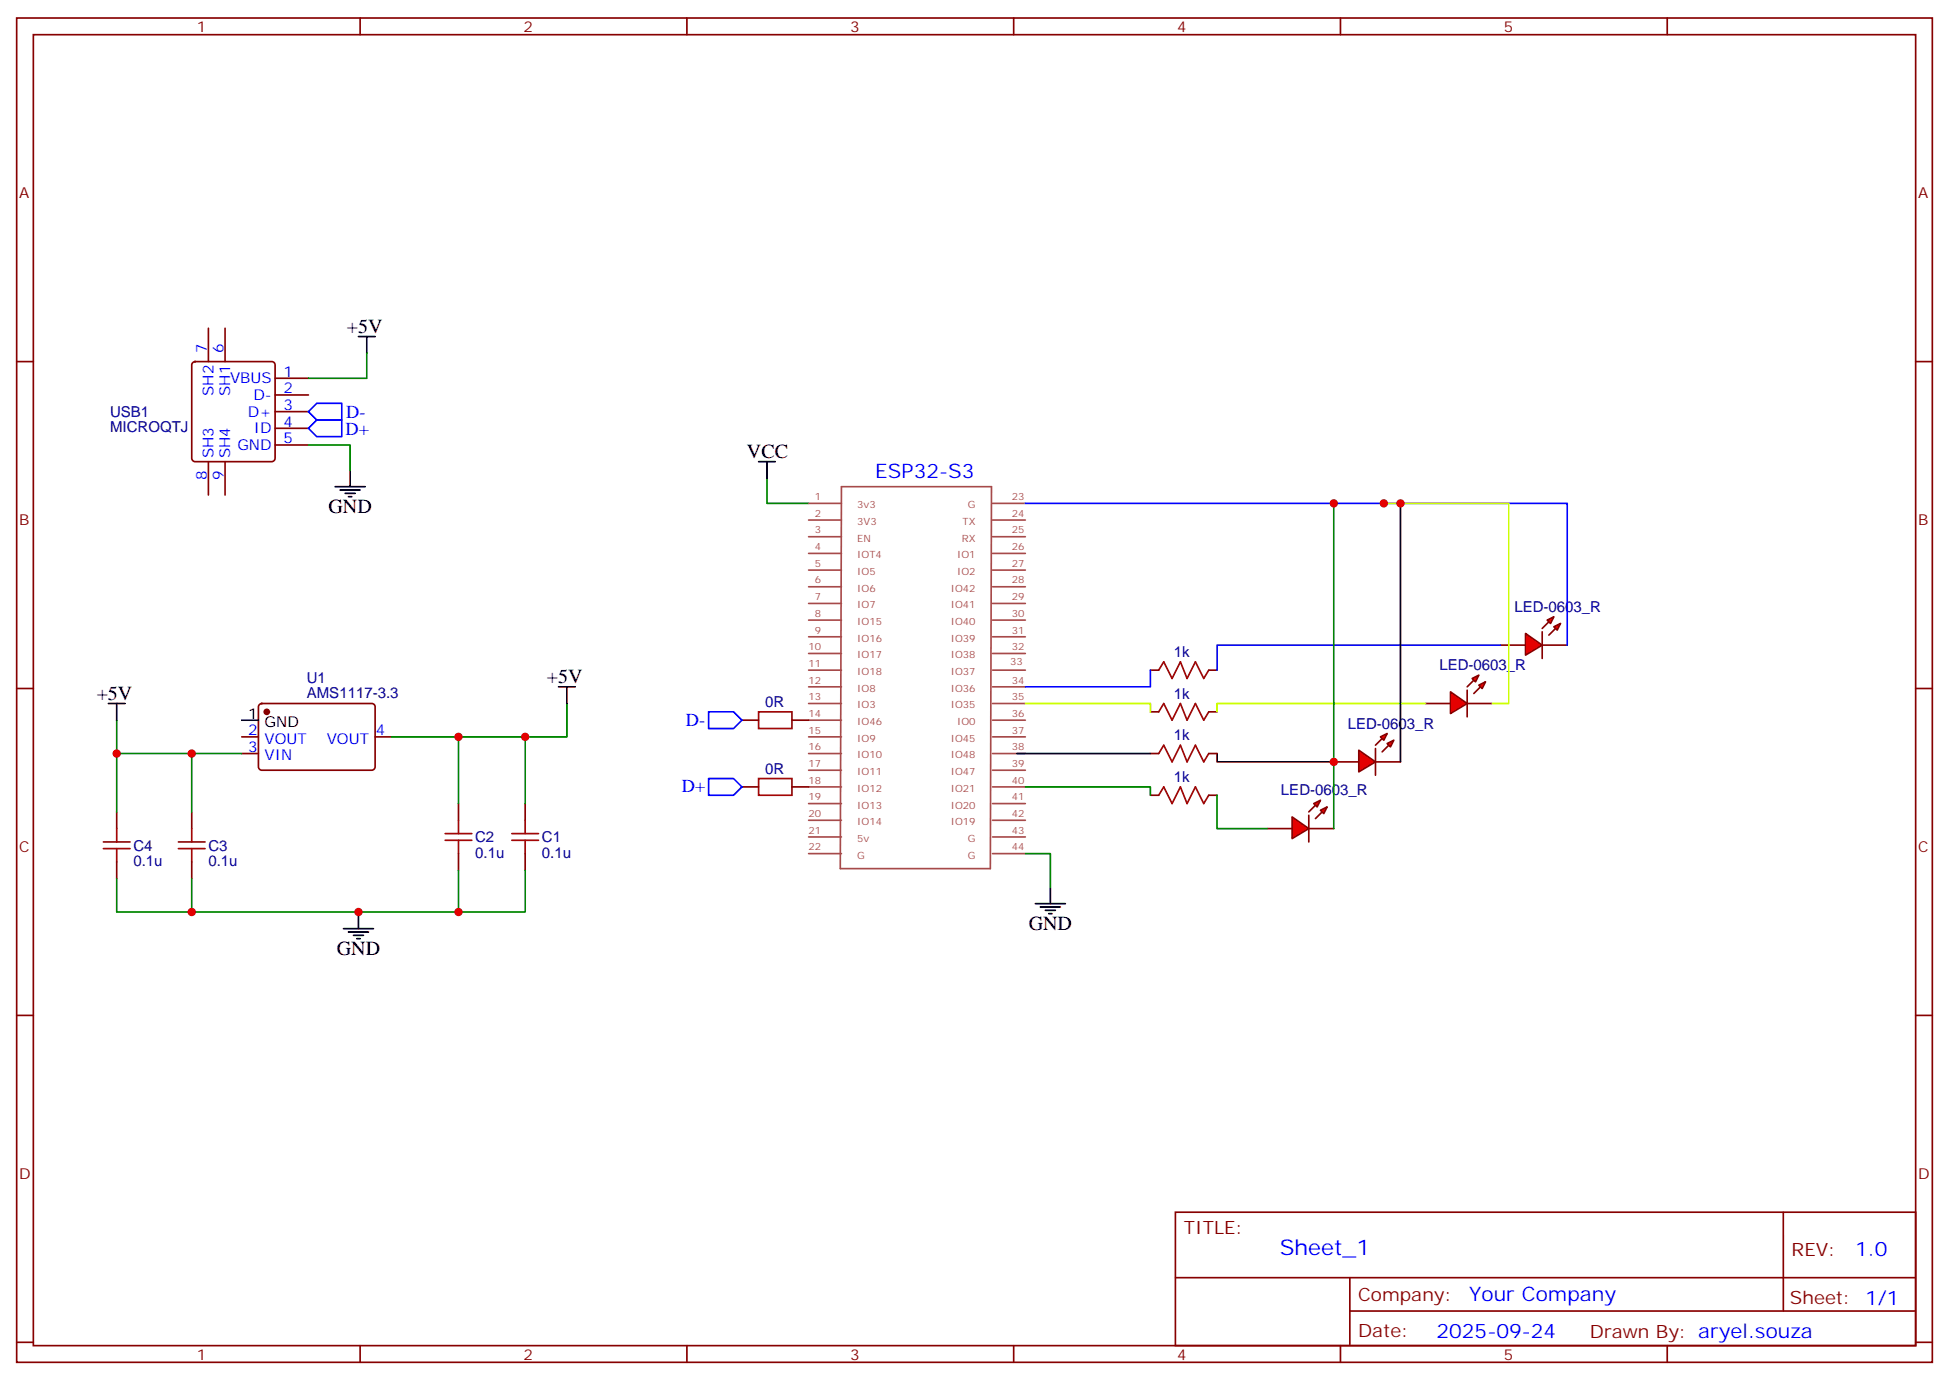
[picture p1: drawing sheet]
<svg xmlns="http://www.w3.org/2000/svg" width="412mm" height="292mm" viewBox="0 0 412 292" stroke-linecap="round" stroke-linejoin="round" font-family="sans-serif">
<g fill="none" stroke="#870000" stroke-width=".35">
<path d="M3.5 3.8h405.4v284.3h-405.4zM7.1 7.3h398.2v277.3h-398.2zM76.2 3.8v3.5M145.3 3.8v3.5M214.5 3.8v3.5M283.6 3.8v3.5M352.8 3.8v3.5M3.5 76.5h3.6M405.3 76.5h3.6M3.5 145.6h3.6M243.4 141.7h1.8M243.4 150.6h1.8"/>
<path d="M243.4 159.4h1.8M255.8 141.7h1.7M255.8 150.6h1.7M255.8 159.4h1.7M405.3 145.6h3.6M243.4 168.2h1.8M255.8 168.2h1.7M3.5 214.8h3.6M405.3 214.8h3.6M248.7 256.4h156.6v28.2h-156.6zM377.3 256.4v20.9M248.7 270.2h156.5"/>
<path d="M285.6 277.3h119.6M285.6 270.2v14.2M3.5 283.9h3.6M76.2 284.6v3.5M145.3 284.6v3.5M214.5 284.6v3.5M283.6 284.6v3.5M352.8 284.6v3.5M405.3 283.9h3.6"/>
</g>
<path d="M162.3 101.2v5.3h8.8M217 166.4h26.4v1.8" fill="none" stroke="#008700" stroke-width=".35"/>
<g fill="none" stroke="#a64a4a" stroke-width=".35">
<path d="M171.1 106.5h6.9M171.1 110h6.9M171.1 113.5h6.9M171.1 117.1h6.9M178 102.9h31.8l-.3 80.8h-31.7zM210 106.5h7M210 110h7M210 113.5h7M210 117.1h7M171.1 120.6h6.9M171.1 124.1h6.9M171.1 127.6h6.9"/>
<path d="M171.1 131.2h6.9M171.1 134.7h6.9M171.1 138.2h6.9M210 120.6h7M210 124.1h7M210 127.6h7M210 131.2h7M210 134.7h7M210 138.2h7M171.1 141.7h6.9M171.1 145.3h6.9M171.1 148.8h6.9"/>
<path d="M171.1 152.3h6.9M171.1 155.9h6.9M171.1 159.4h6.9M210 141.7h7M210 145.3h7M210 148.8h7M210 152.3h7M210 155.9h7M210 159.4h7M171.1 162.9h6.9M171.1 166.4h6.9M171.1 170h6.9"/>
<path d="M171.1 173.5h6.9M171.1 177h6.9M210 162.9h7M210 166.4h7M210 170h7M210 173.5h7M210 177h7M171.1 180.6h6.9M210 180.6h7"/>
</g>
<path d="M245.2 141.7l1-1.7 1.8 3.5 1.8-3.5 1.4 3.5 1.7-3.5 1.8 3.5 1.1-1.8M245.2 150.6l1-1.8 1.8 3.5 1.8-3.5 1.4 3.5 1.7-3.5 1.8 3.5 1.1-1.7M245.2 159.4l1-1.8 1.8 3.5 1.8-3.5 1.4 3.5 1.7-3.5 1.8 3.5 1.1-1.7M245.2 168.2l1-1.8 1.8 3.6 1.8-3.6 1.4 3.6 1.7-3.6 1.8 3.6 1.1-1.8" fill="none" stroke="#a10000" stroke-width=".35"/>
<path d="M215.2 159.4h28.2" fill="none" stroke="#000" stroke-width=".35"/>
<path d="M217 148.8h26.4v1.8" fill="none" stroke="#cf0" stroke-width=".35"/>
<path d="M243.4 141.7v3.6h-26.4" fill="none" stroke="#00f" stroke-width=".35"/>
<g fill="#f00" stroke="#870000" stroke-width=".35">
<path d="M273.4 172.8l3.5 2.5-3.5 2.1z"/>
<path d="M276.9 172.4v5.7z"/>
</g>
<g fill="#870000" stroke="#870000" stroke-width=".35">
<path d="M278.3 170.3l-1.4 1.4z"/>
<path d="M278.3 173.1l1.5-1.4z"/>
</g>
<g fill="#f00" stroke="#870000" stroke-width=".35">
<path d="M278 170l1.4-.7-.7 1.4z"/>
<path d="M279.4 171.4l1.4-.7-.7 1.4z"/>
</g>
<path d="M268.1 175.3h5.3M276.9 175.3h5.3" fill="none" stroke="#870000" stroke-width=".35"/>
<g fill="#f00" stroke="#870000" stroke-width=".35">
<path d="M287.5 158.7l3.5 2.4-3.5 2.2z"/>
<path d="M291 158.3v5.7z"/>
</g>
<g fill="#870000" stroke="#870000" stroke-width=".35">
<path d="M291 157.6l1.5-1.4z"/>
<path d="M292.5 159l1.4-1.4z"/>
</g>
<g fill="#f00" stroke="#870000" stroke-width=".35">
<path d="M292.1 155.9l1.4-.7-.7 1.4z"/>
<path d="M293.5 157.3l1.4-.7-.7 1.4z"/>
</g>
<path d="M282.2 161.1h5.3M291 161.1h5.3" fill="none" stroke="#870000" stroke-width=".35"/>
<path d="M160.5 97.6h3.5M162.3 97.6v3.6" fill="none" stroke="#000" stroke-width=".35"/>
<g fill="#f00" stroke="#870000" stroke-width=".35">
<path d="M306.9 146.3l3.5 2.5-3.5 2.1z"/>
<path d="M310.4 146v5.6z"/>
</g>
<g fill="#870000" stroke="#870000" stroke-width=".35">
<path d="M310.4 145.3l1.5-1.4z"/>
<path d="M311.9 146.7l1.4-1.4z"/>
</g>
<g fill="#f00" stroke="#870000" stroke-width=".35">
<path d="M311.5 143.5l1.4-.7-.7 1.4z"/>
<path d="M312.9 144.9l1.4-.7-.7 1.4z"/>
</g>
<path d="M301.6 148.8h5.3M310.4 148.8h5.3" fill="none" stroke="#870000" stroke-width=".35"/>
<g fill="#f00" stroke="#870000" stroke-width=".35">
<path d="M322.8 134l3.5 2.5-3.5 2.1z"/>
<path d="M326.3 133.6v5.7z"/>
</g>
<g fill="#870000" stroke="#870000" stroke-width=".35">
<path d="M326.3 132.9l1.4-1.4z"/>
<path d="M327.7 134.3l1.4-1.4z"/>
</g>
<g fill="#f00" stroke="#870000" stroke-width=".35">
<path d="M327.4 131.2l1.4-.7-.7 1.4z"/>
<path d="M328.8 132.6l1.4-.7-.7 1.4z"/>
</g>
<g fill="none" stroke="#870000" stroke-width=".35">
<path d="M40.8 76.7l.5-.2h16.2a.71 .71 0 0 1 .7 .7v19.7a.76 .76 0 0 1-.7 .7h-16.2a.76 .76 0 0 1-.7-.7v-19.7zM44.1 69.4v7.1M47.6 69.4v7.1M44.1 97.6v7.1M47.6 97.6v7.1M58.2 80h7.1M58.2 83.5h7.1M58.2 87.1h7.1M58.2 90.6h7.1M58.2 94.1h7.1M317.5 136.5h5.3M326.3 136.5h5.3"/>
<path d="M51.2 155.9h3.5M51.2 159.4h3.5M54.9 149l.5-.2h23.3a.71 .71 0 0 1 .7 .7v12.7a.76 .76 0 0 1-.7 .7h-23.3a.76 .76 0 0 1-.7-.7v-12.7zM79.4 155.9h3.5M157 152.3h3.5M167.6 152.3h3.5M24.7 171.7v3.6M40.6 171.7v3.6M97 170v3.5M111.1 170v3.5M157 166.4h3.5M167.6 166.4h3.5"/>
<path d="M24.7 182.3v3.5M40.6 182.3v3.5M97 180.6v3.5M111.1 180.6v3.5"/>
</g>
<g fill="none" stroke="#008700" stroke-width=".35">
<path d="M77.6 74.7v5.3h-12.3M65.3 94.1h8.8v5.3M282.2 106.5v68.8M24.7 152.3v7.1M40.6 159.4v12.3M51.2 159.4h-26.5v12.3M97 155.9v14.1M111.1 155.9v14.1M119.9 148.8v7.1h-37M257.5 168.2v7.1h10.6M40.6 185.8v7.1M97 184.1v8.8"/>
<path d="M111.1 184.1v8.8h-86.4v-7.1M217 180.6h5.2v7"/>
</g>
<path d="M257.5 159.4v1.7h24.7" fill="none" stroke="#300" stroke-width=".35"/>
<path d="M292.8 106.5h26.5v42.3h-3.6M301.6 148.8h-44.1v1.8" fill="none" stroke="#cf0" stroke-width=".35"/>
<path d="M65.3 87.1l1.7-1.8h5.3v3.5h-5.3zM65.3 90.6l1.7-1.8h5.3v3.6h-5.3zM217 106.5h114.6v30M317.5 136.5h-60v5.2M149.9 150.6h5.3l1.8 1.7-1.8 1.8h-5.3zM149.9 164.7h5.3l1.8 1.7-1.8 1.8h-5.3z" fill="none" stroke="#00f" stroke-width=".35"/>
<g fill="none" stroke="#000" stroke-width=".35">
<path d="M75.8 71.2h3.6M77.6 71.2v3.5M74.1 99.4v3.5M70.9 102.9h6.4M72 103.6h4.2M73 104.4h2.1M73.7 105.1h.7M296.3 106.5v54.6M22.9 148.8h3.6M24.7 148.8v3.5M51.2 152.3h3.5M118.2 145.3h3.5"/>
<path d="M119.9 145.3v3.5M72.7 196.4h6.3M73.7 197.1h4.3M74.8 197.8h2.1M75.5 198.5h.7M75.8 192.9v3.5M219.1 191.1h6.3M220.1 191.8h4.3M221.2 192.5h2.1M221.9 193.3h.7M222.2 187.6v3.5"/>
</g>
<circle cx="56.4" cy="150.6" r=".53" fill="#870000" stroke="#870000" stroke-width=".35"/>
<g fill="none" stroke="#a10000" stroke-width=".35">
<path d="M160.5 150.6h7.1v3.5h-7.1zM21.9 178.1h5.6M21.9 179.5h5.6M24.7 175.3v2.8M24.7 179.5v2.8M37.7 178.1h5.7M37.7 179.5h5.7M40.6 175.3v2.8M40.6 179.5v2.8M94.2 176.3h5.6M94.2 177.7h5.6M97 173.5v2.8"/>
<path d="M97 177.7v2.9M108.3 176.3h5.6M108.3 177.7h5.6M111.1 173.5v2.8M111.1 177.7v2.9M160.5 164.7h7.1v3.5h-7.1z"/>
</g>
<g fill="#c00">
<circle cx="292.8" cy="106.5" r=".88"/>
<circle cx="282.2" cy="106.5" r=".88"/>
<circle cx="296.3" cy="106.5" r=".88"/>
<circle cx="282.2" cy="161.1" r=".88"/>
<circle cx="111.1" cy="155.9" r=".88"/>
<circle cx="97" cy="155.9" r=".88"/>
<circle cx="97" cy="192.9" r=".88"/>
<circle cx="75.8" cy="192.9" r=".88"/>
<circle cx="40.6" cy="192.9" r=".88"/>
<circle cx="40.6" cy="159.4" r=".88"/>
<circle cx="24.7" cy="159.4" r=".88"/>
</g>
<text font-size="4.6" fill="#00f" x="270.8" y="265.4">Sheet_1</text>
<g font-size="4.2">
<text x="73.4" y="70.5">+5V</text>
<text x="158" y="96.9">VCC</text>
<text x="69.5" y="108.6">GND</text>
<text x="20.5" y="148.1">+5V</text>
<text x="115.7" y="144.6">+5V</text>
<text x="217.7" y="196.8">GND</text>
<text x="71.3" y="202.1">GND</text>
</g>
<g font-size="4.2" fill="#00f">
<text x="185.2" y="101.2">ESP32-S3</text>
<text x="392.5" y="265.7">1.0</text>
<text x="310.9" y="275.2">Your Company</text>
<text x="304" y="283">2025-09-24</text>
</g>
<g font-size="3.9" fill="#00f">
<text x="73.3" y="88.4">D-</text>
<text x="73.1" y="91.9">D+</text>
<text x="145.2" y="153.5">D-</text>
<text x="144.3" y="167.6">D+</text>
</g>
<g font-size="3.9" fill="#800">
<text x="250.5" y="261">TITLE:</text>
<text x="379.1" y="265.7">REV:</text>
<text x="287.4" y="275.2">Company:</text>
<text x="378.7" y="275.8">Sheet: 1/1</text>
<text x="287.4" y="282.9">Date:</text>
<text x="336.4" y="282.9">Drawn By: aryel.souza</text>
</g>
<g font-size="3.2" fill="#800">
<text x="41.6" y="6.8">1</text>
<text x="110.8" y="6.8">2</text>
<text x="179.9" y="6.8">3</text>
<text x="249.1" y="6.8">4</text>
<text x="318.2" y="6.8">5</text>
<text x="4.1" y="41.9">A</text>
<text x="405.9" y="41.9">A</text>
<text x="4.1" y="111.1">B</text>
<text x="405.9" y="111.1">B</text>
<text x="4.1" y="180.2">C</text>
<text x="405.9" y="180.2">C</text>
<text x="4.1" y="249.3">D</text>
<text x="405.9" y="249.3">D</text>
<text x="41.6" y="287.6">1</text>
<text x="110.8" y="287.6">2</text>
<text x="179.9" y="287.6">3</text>
<text x="249.1" y="287.6">4</text>
<text x="318.2" y="287.6">5</text>
</g>
<g font-size="3.2" fill="#00f">
<text x="43.7" y="74.7" transform="rotate(-90 43.7 74.7)">7</text>
<text x="47.3" y="74.7" transform="rotate(-90 47.3 74.7)">6</text>
<text x="45.2" y="83.8" transform="rotate(-90 45.2 83.8)">SH2</text>
<text x="48.7" y="81.1">VBUS</text>
<text x="48.7" y="83.8" transform="rotate(-90 48.7 83.8)">SH1</text>
<text x="60" y="79.7">1</text>
<text x="60" y="83.2">2</text>
<text x="52.5" y="88.1">D+</text>
<text x="53.6" y="84.6">D-</text>
<text x="60" y="86.7">3</text>
<text x="50.2" y="95.2">GND</text>
<text x="53.7" y="91.7">ID</text>
<text x="60" y="90.2">4</text>
<text x="60" y="93.8">5</text>
<text x="43.7" y="101.4" transform="rotate(-90 43.7 101.4)">8</text>
<text x="45.2" y="96.9" transform="rotate(-90 45.2 96.9)">SH3</text>
<text x="47.3" y="101.4" transform="rotate(-90 47.3 101.4)">9</text>
<text x="48.7" y="96.9" transform="rotate(-90 48.7 96.9)">SH4</text>
<text x="52.5" y="155.5">2</text>
<text x="79.6" y="155.5">4</text>
<text x="52.5" y="159">3</text>
<text x="56" y="157.3">VOUT</text>
<text x="56" y="160.8">VIN</text>
<text x="69.1" y="157.3">VOUT</text>
</g>
<g font-size="3.2" fill="#000080">
<text x="23.3" y="88.2">USB1</text>
<text x="23.3" y="91.4">MICROQTJ</text>
<text x="320.4" y="129.4">LED-0603_R</text>
<text x="248.4" y="138.9">1k</text>
<text x="304.6" y="141.7">LED-0603_R</text>
<text x="64.9" y="147.6">AMS1117-3.3</text>
<text x="64.9" y="144.4">U1</text>
<text x="161.9" y="149.5">0R</text>
<text x="248.4" y="147.7">1k</text>
<text x="285.2" y="154.1">LED-0603_R</text>
<text x="248.4" y="156.6">1k</text>
<text x="161.9" y="163.6">0R</text>
<text x="248.4" y="165.4">1k</text>
<text x="271" y="168.2">LED-0603_R</text>
<text x="28.2" y="179.9">C4</text>
<text x="44.1" y="179.9">C3</text>
<text x="100.5" y="178.2">C2</text>
<text x="114.7" y="178.2">C1</text>
<text x="28.2" y="183.1">0.1u</text>
<text x="44.1" y="183.1">0.1u</text>
<text x="100.5" y="181.4">0.1u</text>
<text x="114.7" y="181.4">0.1u</text>
</g>
<g font-size="3.2">
<text x="52.5" y="152">1</text>
<text x="56" y="153.7">GND</text>
</g>
<g font-size="2.1" fill="#a54b4b">
<text x="172.4" y="105.8">1</text>
<text x="181.4" y="107.5">3v3</text>
<text x="204.8" y="107.5">G</text>
<text x="214.1" y="105.8">23</text>
<text x="172.4" y="109.3">2</text>
<text x="172.4" y="112.8">3</text>
<text x="181.4" y="111">3V3</text>
<text x="203.7" y="111">TX</text>
<text x="214.1" y="109.3">24</text>
<text x="214.1" y="112.8">25</text>
<text x="172.4" y="116.4">4</text>
<text x="172.4" y="119.9">5</text>
<text x="181.4" y="114.6">EN</text>
<text x="181.4" y="118.1">IOT4</text>
<text x="202.5" y="118.1">IO1</text>
<text x="203.5" y="114.6">RX</text>
<text x="214.1" y="116.4">26</text>
<text x="214.1" y="119.9">27</text>
<text x="172.4" y="123.4">6</text>
<text x="181.4" y="121.6">IO5</text>
<text x="181.4" y="125.1">IO6</text>
<text x="201.2" y="125.1">IO42</text>
<text x="202.5" y="121.6">IO2</text>
<text x="214.1" y="123.4">28</text>
<text x="172.4" y="126.9">7</text>
<text x="172.4" y="130.5">8</text>
<text x="181.4" y="128.7">IO7</text>
<text x="201.2" y="128.7">IO41</text>
<text x="214.1" y="126.9">29</text>
<text x="214.1" y="130.5">30</text>
<text x="171.1" y="137.5">10</text>
<text x="172.4" y="134">9</text>
<text x="181.4" y="132.2">IO15</text>
<text x="181.4" y="135.7">IO16</text>
<text x="201.2" y="132.2">IO40</text>
<text x="201.2" y="135.7">IO39</text>
<text x="214.1" y="134">31</text>
<text x="214.1" y="137.5">32</text>
<text x="171.1" y="141.1">11</text>
<text x="181.4" y="139.3">IO17</text>
<text x="181.4" y="142.8">IO18</text>
<text x="201.2" y="139.3">IO38</text>
<text x="201.2" y="142.8">IO37</text>
<text x="213.7" y="140.7">33</text>
<text x="171.1" y="144.6">12</text>
<text x="171.1" y="148.1">13</text>
<text x="181.4" y="146.3">IO8</text>
<text x="181.4" y="149.8">IO3</text>
<text x="201.2" y="146.3">IO36</text>
<text x="201.2" y="149.8">IO35</text>
<text x="214.1" y="144.6">34</text>
<text x="214.1" y="148.1">35</text>
<text x="171.1" y="151.6">14</text>
<text x="171.1" y="155.2">15</text>
<text x="181.4" y="153.4">IO46</text>
<text x="202.5" y="153.4">IO0</text>
<text x="214.1" y="151.6">36</text>
<text x="214.1" y="155.2">37</text>
<text x="171.1" y="158.7">16</text>
<text x="181.4" y="156.9">IO9</text>
<text x="181.4" y="160.4">IO10</text>
<text x="201.2" y="156.9">IO45</text>
<text x="201.2" y="160.4">IO48</text>
<text x="214.1" y="158.7">38</text>
<text x="171.1" y="162.2">17</text>
<text x="171.1" y="165.7">18</text>
<text x="181.4" y="164">IO11</text>
<text x="181.4" y="167.5">IO12</text>
<text x="201.2" y="164">IO47</text>
<text x="201.2" y="167.5">IO21</text>
<text x="214.1" y="162.2">39</text>
<text x="214.1" y="165.7">40</text>
<text x="171.1" y="169.3">19</text>
<text x="171.1" y="172.8">20</text>
<text x="181.4" y="171">IO13</text>
<text x="201.2" y="171">IO20</text>
<text x="214.1" y="169.3">41</text>
<text x="214.1" y="172.8">42</text>
<text x="171.1" y="176.3">21</text>
<text x="171.1" y="179.9">22</text>
<text x="181.4" y="174.5">IO14</text>
<text x="181.4" y="178.1">5v</text>
<text x="201.2" y="174.5">IO19</text>
<text x="204.8" y="178.1">G</text>
<text x="214.1" y="176.3">43</text>
<text x="214.1" y="179.9">44</text>
<text x="181.4" y="181.6">G</text>
<text x="204.8" y="181.6">G</text>
</g>
</svg>
